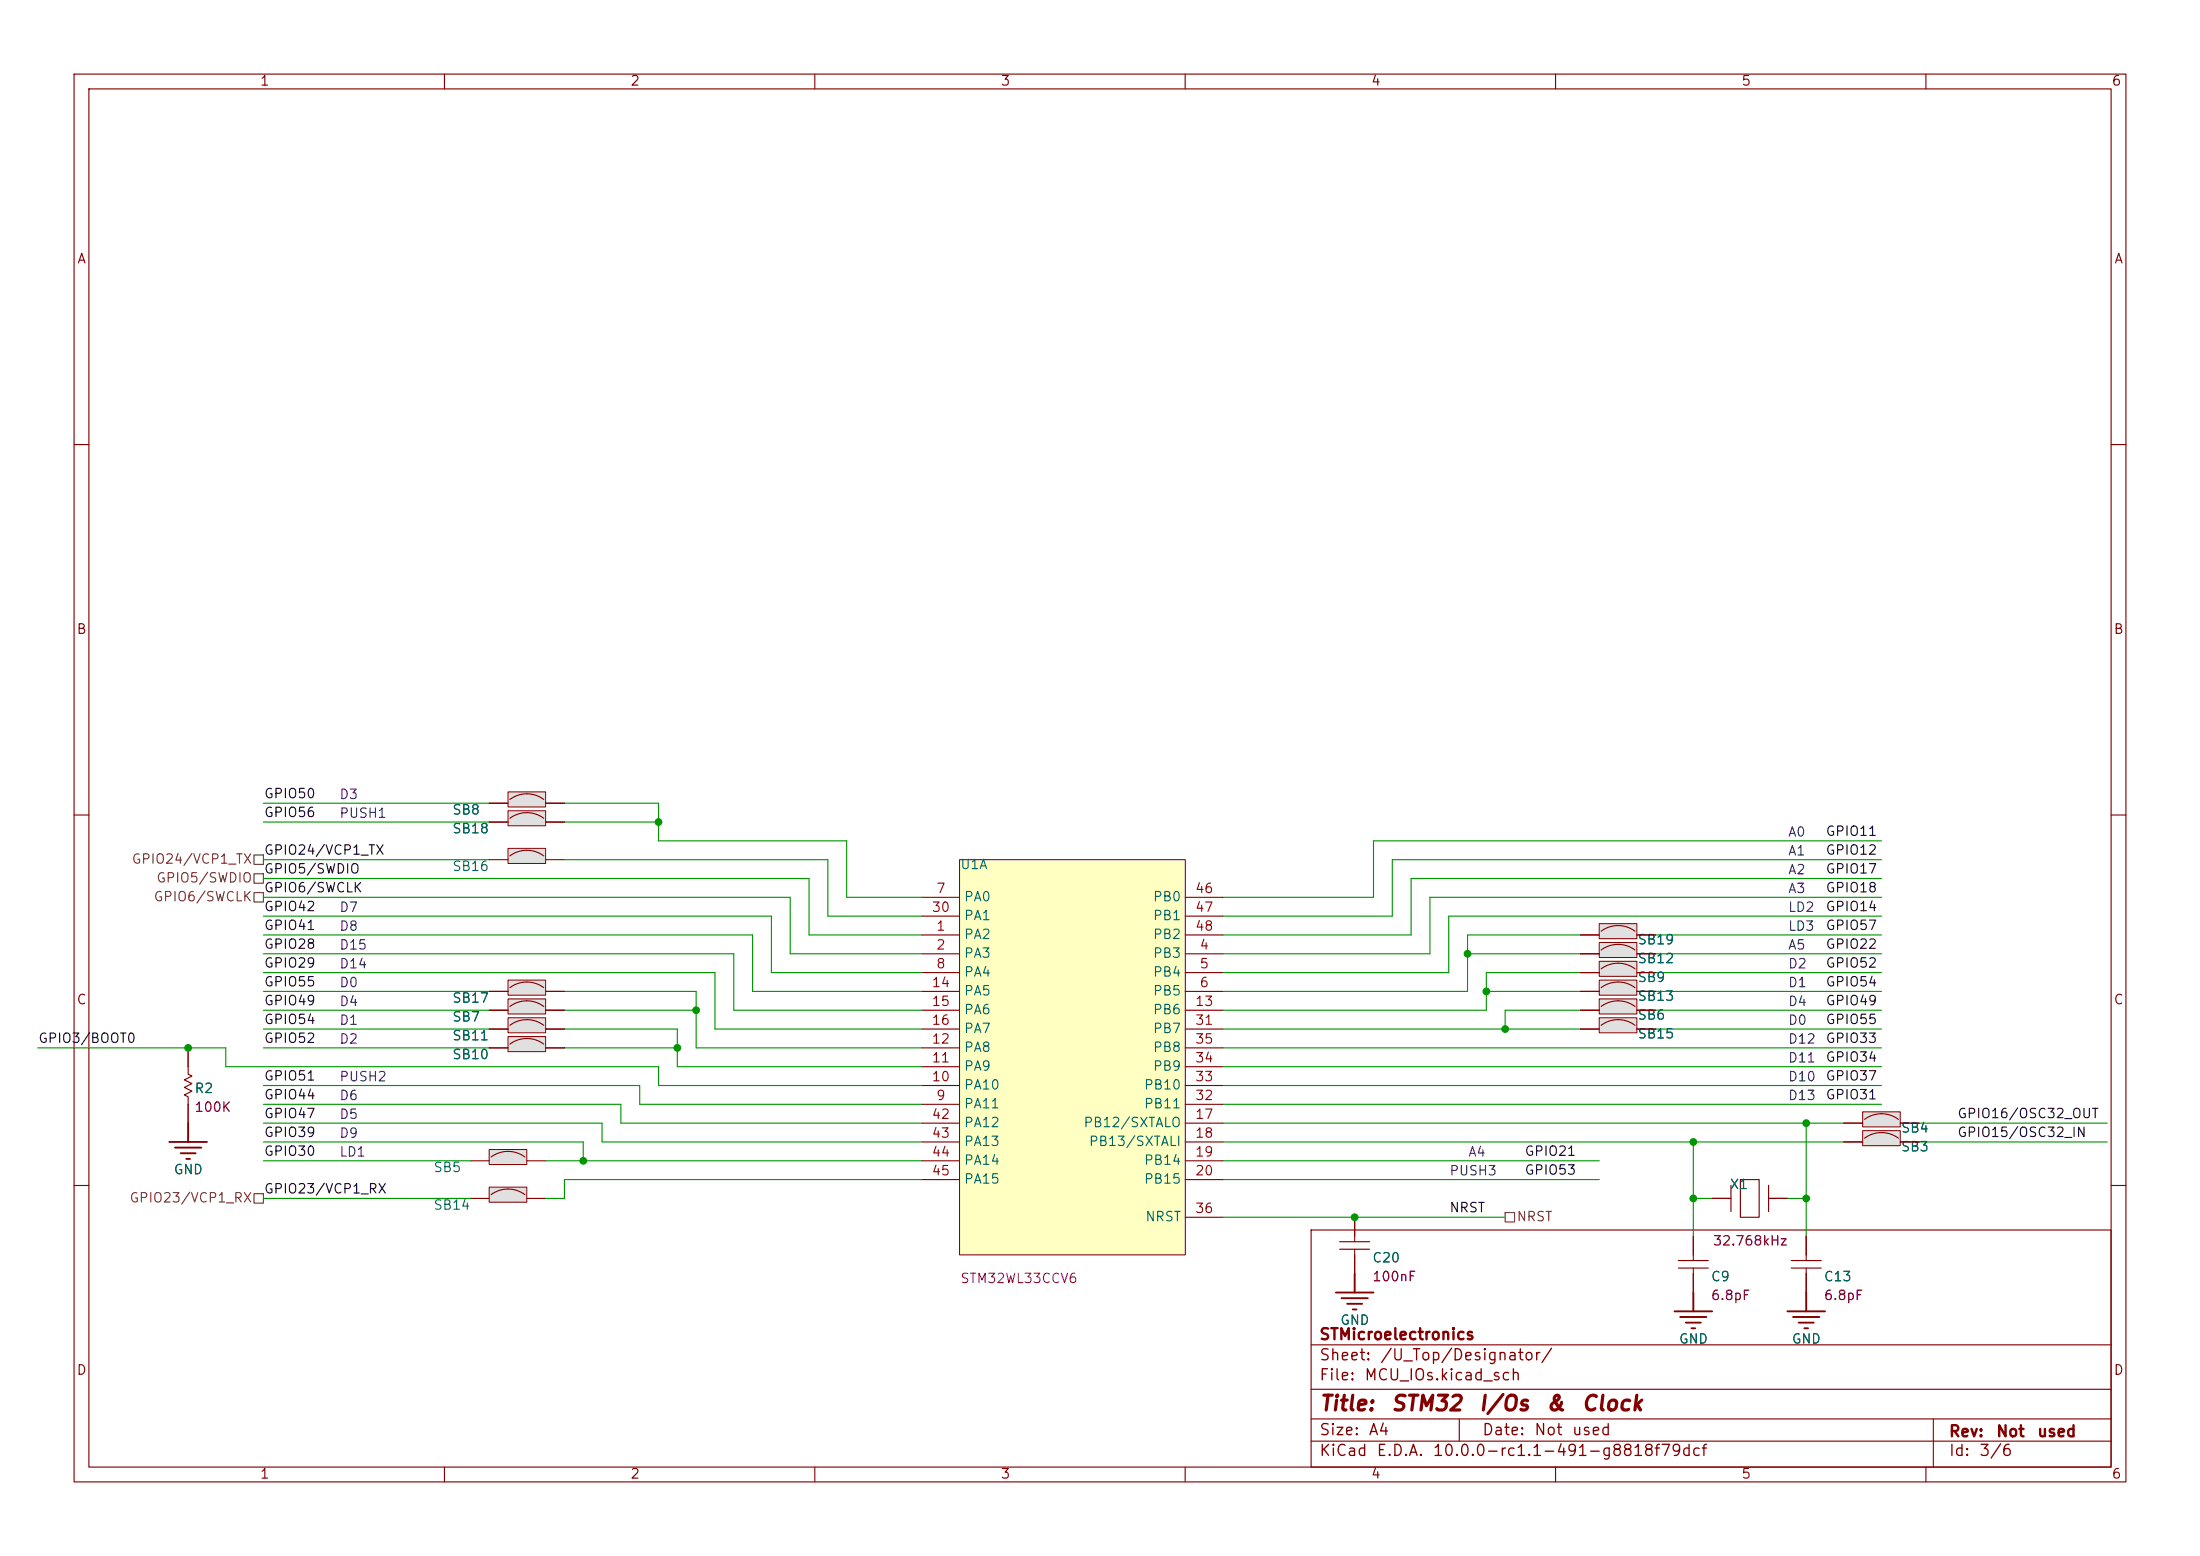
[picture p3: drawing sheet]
<svg xmlns="http://www.w3.org/2000/svg" width="297mm" height="210mm" viewBox="0 0 297 210" stroke-linecap="round" stroke-linejoin="round" font-family="sans-serif">
<g fill="none" stroke="#840000" stroke-width=".15">
<path d="M10 10h277v190h-277zM12 12h273v186h-273zM60 10v2M110 10v2M160 10v2M210 10v2M260 10v2M10 60h2M285 60h2M10 110h2M285 110h2M10 160h2"/>
<path d="M177 166h108v32h-108zM241.8 171.1h4.1M241.8 170.1h4.1M243.8 166.8v3.3M243.8 171.1v3.3M285 160h2M60 198v2M110 198v2M160 198v2M177 194.5h108M177 191.5h108M177 187.5h108"/>
<path d="M177 181.5h108M197 191.5v3M210 198v2M260 198v2M261 191.5v6.5"/>
</g>
<path d="M68.6 132.3h5.1v2h-5.1z" fill="#e0e0e0"/>
<path d="M66 133.8h2.6M73.4 133.3a3.8 3.8 0 0 0-4.6 0M73.7 133.8h2.5" fill="none" stroke="#840000" stroke-width=".15"/>
<path d="M68.6 132.3h5.1v2h-5.1z" fill="none" stroke="#800000" stroke-width=".14"/>
<path d="M68.6 134.8h5.1v2.1h-5.1z" fill="#e0e0e0"/>
<path d="M66 136.3h2.6M73.4 135.8a3.8 3.8 0 0 0-4.6 0M73.7 136.3h2.5" fill="none" stroke="#840000" stroke-width=".15"/>
<path d="M68.6 134.8h5.1v2.1h-5.1z" fill="none" stroke="#800000" stroke-width=".14"/>
<path d="M215.9 124.7h5.1v2h-5.1z" fill="#e0e0e0"/>
<path d="M213.4 126.2h2.5M220.7 125.7a3.8 3.8 0 0 0-4.5 0M221 126.2h2.5" fill="none" stroke="#840000" stroke-width=".15"/>
<path d="M215.9 124.7h5.1v2h-5.1z" fill="none" stroke="#800000" stroke-width=".14"/>
<path d="M215.9 134.8h5.1v2.1h-5.1z" fill="#e0e0e0"/>
<path d="M213.4 136.3h2.5M220.7 135.8a3.8 3.8 0 0 0-4.5 0M221 136.3h2.5" fill="none" stroke="#840000" stroke-width=".15"/>
<path d="M215.9 134.8h5.1v2.1h-5.1z" fill="none" stroke="#800000" stroke-width=".14"/>
<path d="M66 160.2h5.1v2.1h-5.1z" fill="#e0e0e0"/>
<path d="M63.5 161.7h2.5M70.9 161.2a3.8 3.8 0 0 0-4.6 0M71.1 161.7h2.6" fill="none" stroke="#840000" stroke-width=".15"/>
<path d="M66 160.2h5.1v2.1h-5.1z" fill="none" stroke="#800000" stroke-width=".14"/>
<path d="M66 155.1h5.1v2.1h-5.1z" fill="#e0e0e0"/>
<path d="M63.5 156.7h2.5M70.9 156.2a3.8 3.8 0 0 0-4.6 0M71.1 156.7h2.6" fill="none" stroke="#840000" stroke-width=".15"/>
<path d="M66 155.1h5.1v2.1h-5.1z" fill="none" stroke="#800000" stroke-width=".14"/>
<path d="M180.3 174.4h5.1M181.1 175.2h3.6M181.9 176h2M182.6 176.7h.5M182.9 171.9v2.5" fill="none" stroke="#840000" stroke-width=".25"/>
<path d="M215.9 137.4h5.1v2h-5.1z" fill="#e0e0e0"/>
<path d="M213.4 138.9h2.5M220.7 138.4a3.8 3.8 0 0 0-4.5 0M221 138.9h2.5M25.4 141.4v3.6l.5 .2-1 .5 1 .6-1 .5 1 .5-1 .5 .5 .2v3.6" fill="none" stroke="#840000" stroke-width=".15"/>
<path d="M215.9 137.4h5.1v2h-5.1z" fill="none" stroke="#800000" stroke-width=".14"/>
<path d="M215.9 127.2h5.1v2h-5.1z" fill="#e0e0e0"/>
<path d="M213.4 128.7h2.5M220.7 128.2a3.8 3.8 0 0 0-4.5 0M221 128.7h2.5" fill="none" stroke="#840000" stroke-width=".15"/>
<path d="M215.9 127.2h5.1v2h-5.1z" fill="none" stroke="#800000" stroke-width=".14"/>
<path d="M215.9 132.3h5.1v2h-5.1z" fill="#e0e0e0"/>
<path d="M213.4 133.8h2.5M220.7 133.3a3.8 3.8 0 0 0-4.5 0M221 133.8h2.5" fill="none" stroke="#840000" stroke-width=".15"/>
<path d="M215.9 132.3h5.1v2h-5.1z" fill="none" stroke="#800000" stroke-width=".14"/>
<path d="M129.5 116h30.5v53.4h-30.5z" fill="#ffffc2"/>
<path d="M129.5 116h30.5v53.4h-30.5z" fill="none" stroke="#800000" stroke-width=".14"/>
<g fill="none" stroke="#840000" stroke-width=".15">
<path d="M124.5 126.2h5M124.5 128.7h5M124.5 131.3h5M124.5 133.8h5M124.5 121.1h5M124.5 136.3h5M124.5 138.9h5M124.5 123.6h5M160 126.2h5.1M160 128.7h5.1M160 131.3h5.1M160 133.8h5.1"/>
<path d="M160 121.1h5.1M160 136.3h5.1M160 138.9h5.1M160 123.6h5.1M124.5 149h5M124.5 146.5h5M124.5 144h5M124.5 141.4h5M124.5 151.6h5M124.5 154.1h5M124.5 156.7h5M124.5 159.2h5"/>
<path d="M160 149h5.1M160 146.5h5.1M160 144h5.1M160 141.4h5.1M160 151.6h5.1M160 154.1h5.1M160 156.7h5.1M160 159.2h5.1M160 164.3h5.1"/>
</g>
<path d="M22.9 154.1h5M23.6 154.9h3.6M24.4 155.7h2M25.1 156.4h.6M25.4 151.6v2.5" fill="none" stroke="#840000" stroke-width=".25"/>
<path d="M68.6 114.5h5.1v2h-5.1z" fill="#e0e0e0"/>
<path d="M66 116h2.6M73.4 115.5a3.8 3.8 0 0 0-4.6 0M73.7 116h2.5" fill="none" stroke="#840000" stroke-width=".15"/>
<path d="M68.6 114.5h5.1v2h-5.1z" fill="none" stroke="#800000" stroke-width=".14"/>
<path d="M215.9 129.7h5.1v2.1h-5.1z" fill="#e0e0e0"/>
<path d="M213.4 131.3h2.5M220.7 130.8a3.8 3.8 0 0 0-4.5 0M221 131.3h2.5" fill="none" stroke="#840000" stroke-width=".15"/>
<path d="M215.9 129.7h5.1v2.1h-5.1z" fill="none" stroke="#800000" stroke-width=".14"/>
<path d="M68.6 106.9h5.1v2h-5.1z" fill="#e0e0e0"/>
<path d="M66 108.4h2.6M73.4 107.9a3.8 3.8 0 0 0-4.6 0M73.7 108.4h2.5" fill="none" stroke="#840000" stroke-width=".15"/>
<path d="M68.6 106.9h5.1v2h-5.1z" fill="none" stroke="#800000" stroke-width=".14"/>
<path d="M226.1 177h5M226.8 177.7h3.6M227.6 178.5h2M228.3 179.3h.6M228.6 174.4v2.6" fill="none" stroke="#840000" stroke-width=".25"/>
<path d="M68.6 109.4h5.1v2.1h-5.1z" fill="#e0e0e0"/>
<path d="M66 110.9h2.6M73.4 110.4a3.8 3.8 0 0 0-4.6 0M73.7 110.9h2.5M180.8 168.6h4.1M180.8 167.6h4.1M182.9 164.3v3.3M182.9 168.6v3.3M226.6 171.1h4M226.6 170.1h4M228.6 166.8v3.3M228.6 171.1v3.3" fill="none" stroke="#840000" stroke-width=".15"/>
<path d="M68.6 109.4h5.1v2.1h-5.1z" fill="none" stroke="#800000" stroke-width=".14"/>
<path d="M241.3 177h5.1M242.1 177.7h3.5M242.8 178.5h2.1M243.6 179.3h.5M243.8 174.4v2.6" fill="none" stroke="#840000" stroke-width=".25"/>
<path d="M68.6 137.4h5.1v2h-5.1z" fill="#e0e0e0"/>
<path d="M66 138.9h2.6M73.4 138.4a3.8 3.8 0 0 0-4.6 0M73.7 138.9h2.5" fill="none" stroke="#840000" stroke-width=".15"/>
<path d="M68.6 137.4h5.1v2h-5.1z" fill="none" stroke="#800000" stroke-width=".14"/>
<path d="M68.6 139.9h5.1v2h-5.1z" fill="#e0e0e0"/>
<path d="M66 141.4h2.6M73.4 140.9a3.8 3.8 0 0 0-4.6 0M73.7 141.4h2.5" fill="none" stroke="#840000" stroke-width=".15"/>
<path d="M68.6 139.9h5.1v2h-5.1z" fill="none" stroke="#800000" stroke-width=".14"/>
<path d="M251.5 152.6h5v2h-5z" fill="#e0e0e0"/>
<path d="M248.9 154.1h2.6M256.3 153.6a3.8 3.8 0 0 0-4.6 0M256.5 154.1h2.6" fill="none" stroke="#840000" stroke-width=".15"/>
<path d="M251.5 152.6h5v2h-5z" fill="none" stroke="#800000" stroke-width=".14"/>
<path d="M251.5 150.1h5v2h-5z" fill="#e0e0e0"/>
<path d="M248.9 151.6h2.6M256.3 151.1a3.8 3.8 0 0 0-4.6 0M256.5 151.6h2.6" fill="none" stroke="#840000" stroke-width=".15"/>
<path d="M251.5 150.1h5v2h-5z" fill="none" stroke="#800000" stroke-width=".14"/>
<path d="M234.9 159.2h2.6v5.1h-2.6z" fill="#fff"/>
<g fill="none" stroke="#840000" stroke-width=".15">
<path d="M66 110.9h2.6M66 108.4h2.6M73.7 110.9h2.5M73.7 108.4h2.5M66 133.8h2.6M66 136.3h2.6M66 138.9h2.6M73.7 133.8h2.5M73.7 136.3h2.5M73.7 138.9h2.5M213.4 133.8h2.5M213.4 136.3h2.5"/>
<path d="M213.4 138.9h2.5M213.4 126.2h2.5M213.4 131.3h2.5M213.4 128.7h2.5M221 133.8h2.5M221 136.3h2.5M221 138.9h2.5M221 126.2h2.5M221 131.3h2.5M221 128.7h2.5M25.4 141.4v2.6M25.4 149v2.6"/>
<path d="M66 141.4h2.6M73.7 141.4h2.5M233.7 160v3.5M234.9 159.2h2.6v5.1h-2.6zM238.8 160v3.5M248.9 154.1h2.6M248.9 151.6h2.6M256.5 154.1h2.6M256.5 151.6h2.6M182.9 164.3v2.5M182.9 169.4v2.5M228.6 166.8v2.6"/>
<path d="M228.6 171.9v2.5M231.1 161.7h2.6M238.8 161.7h2.5M243.8 166.8v2.6M243.8 171.9v2.5"/>
</g>
<path d="M34.3 115.4h1.3v1.3h-1.3zM34.3 117.9h1.3v1.3h-1.3zM34.3 120.5h1.3v1.2h-1.3zM34.3 161.1h1.3v1.3h-1.3zM203.2 163.7h1.3v1.2h-1.3z" fill="none" stroke="#725600" stroke-width=".15"/>
<g fill="none" stroke="#009600" stroke-width=".15">
<path d="M35.6 118.6h73.6v7.6h15.3M35.6 116h30.4M35.6 110.9h30.4M35.6 108.4h30.4M76.2 108.4h12.7v5.1h25.4v7.6h10.2M76.2 116h35.6v7.6h12.7M76.2 110.9h12.7M254 113.5h-68.6v7.6h-20.3M254 116h-66v7.6h-22.9M254 118.6h-63.5v7.6h-25.4M35.6 138.9h30.4M35.6 131.3h60.9v7.6h28"/>
<path d="M35.6 133.8h30.4M35.6 126.2h66v7.6h22.9M35.6 136.3h30.4M35.6 128.7h63.5v7.6h25.4M35.6 121.1h71.1v7.6h17.8M35.6 123.6h68.5v7.7h20.4M76.2 138.9h15.2v5.1h33.1M76.2 133.8h17.8v7.6h30.5M76.2 136.3h17.8M165.1 138.9h48.3M198.1 128.7h15.3M200.7 133.8h12.7"/>
<path d="M213.4 126.2h-15.3v7.6h-33M213.4 131.3h-12.7v5h-35.6M213.4 136.3h-10.2v2.6M223.5 138.9h30.5M223.5 133.8h30.5M223.5 136.3h30.5M223.5 126.2h30.5M223.5 128.7h30.5M223.5 131.3h30.5M254 121.1h-61v7.6h-27.9M254 123.6h-58.4v7.7h-30.5M5.1 141.4h25.4v2.6h58.4v2.5h35.6"/>
<path d="M35.6 154.1h43.1v2.6M35.6 151.6h45.7v2.5h43.2M35.6 146.5h50.8v2.5h38.1M35.6 156.7h27.9M35.6 149h48.2v2.6h40.7M35.6 141.4h30.4M73.7 156.7h50.8M76.2 141.4h15.2M124.5 159.2h-48.3v2.5h-2.5M165.1 154.1h83.8M165.1 146.5h88.9M165.1 156.7h50.8"/>
<path d="M165.1 159.2h50.8M165.1 149h88.9M165.1 151.6h83.8M165.1 144h88.9M165.1 141.4h88.9M228.6 154.1v12.7M243.8 151.6v15.2M259.1 154.1h25.4M259.1 151.6h25.4M35.6 161.7h27.9M165.1 164.3h38.1M228.6 161.7h2.5"/>
<path d="M241.3 161.7h2.5"/>
</g>
<g fill="#009600" stroke="#009600" stroke-width=".14">
<circle cx="228.6" cy="154.1" r=".46"/>
<circle cx="243.8" cy="151.6" r=".46"/>
<circle cx="243.8" cy="161.7" r=".46"/>
<circle cx="91.4" cy="141.4" r=".46"/>
<circle cx="78.7" cy="156.7" r=".46"/>
<circle cx="228.6" cy="161.7" r=".46"/>
<circle cx="88.9" cy="110.9" r=".46"/>
<circle cx="94" cy="136.3" r=".46"/>
<circle cx="182.9" cy="164.3" r=".46"/>
<circle cx="200.7" cy="133.8" r=".46"/>
<circle cx="198.1" cy="128.7" r=".46"/>
<circle cx="203.2" cy="138.9" r=".46"/>
<circle cx="25.4" cy="141.4" r=".46"/>
</g>
<g font-size="2" fill="#840000">
<text x="178" y="190.9">Title:</text>
<text x="187.7" y="190.9">STM32</text>
<text x="199.5" y="190.9">I/Os</text>
<text x="208.6" y="190.9">&amp;</text>
<text x="213.4" y="190.9">Clock</text>
</g>
<g font-size="1.5" fill="#840000">
<text x="178" y="184">Sheet:</text>
<text x="178" y="181.2">STMicroelectronics</text>
<text x="186.2" y="184">/U_Top/Designator/</text>
<text x="178" y="186.7">File:</text>
<text x="184.1" y="186.7">MCU_IOs.kicad_sch</text>
<text x="178" y="196.9">KiCad</text>
<text x="178" y="194.1">Size:</text>
<text x="184.7" y="194.1">A4</text>
<text x="185.7" y="196.9">E.D.A.</text>
<text x="193.3" y="196.9">10.0.0-rc1.1-491-g8818f79dcf</text>
<text x="200" y="194.1">Date:</text>
<text x="207" y="194.1">Not</text>
<text x="212.1" y="194.1">used</text>
<text x="263" y="194.3">Rev:</text>
<text x="263" y="196.9">Id:</text>
<text x="267.1" y="196.9">3/6</text>
<text x="269.4" y="194.3">Not</text>
<text x="274.9" y="194.3">used</text>
</g>
<g font-size="1.3" fill="#840000">
<text x="35" y="11.9">1</text>
<text x="85" y="11.9">2</text>
<text x="135" y="11.9">3</text>
<text x="185" y="11.9">4</text>
<text x="235" y="11.9">5</text>
<text x="285" y="11.9">6</text>
<text x="10.3" y="35.9">A</text>
<text x="285.3" y="35.9">A</text>
<text x="10.3" y="85.9">B</text>
<text x="285.3" y="85.9">B</text>
<text x="10.3" y="135.9">C</text>
<text x="285.3" y="135.9">C</text>
<text x="10.3" y="185.9">D</text>
<text x="285.3" y="185.9">D</text>
<text x="35" y="199.9">1</text>
<text x="85" y="199.9">2</text>
<text x="135" y="199.9">3</text>
<text x="185" y="199.9">4</text>
<text x="235" y="199.9">5</text>
<text x="285" y="199.9">6</text>
</g>
<g font-size="1.3" fill="#0f0f0f">
<text x="35.6" y="108.1">GPIO50</text>
<text x="35.6" y="110.6">GPIO56</text>
<text x="246.4" y="113.1">GPIO11</text>
<text x="35.6" y="115.7">GPIO24/VCP1_TX</text>
<text x="35.6" y="118.2">GPIO5/SWDIO</text>
<text x="246.4" y="115.7">GPIO12</text>
<text x="246.4" y="118.2">GPIO17</text>
<text x="35.6" y="120.8">GPIO6/SWCLK</text>
<text x="35.6" y="125.8">GPIO41</text>
<text x="35.6" y="123.3">GPIO42</text>
<text x="246.4" y="123.3">GPIO14</text>
<text x="246.4" y="120.8">GPIO18</text>
<text x="246.4" y="125.8">GPIO57</text>
<text x="35.6" y="130.9">GPIO29</text>
<text x="35.6" y="128.4">GPIO28</text>
<text x="246.4" y="130.9">GPIO52</text>
<text x="246.4" y="128.4">GPIO22</text>
<text x="35.6" y="136">GPIO49</text>
<text x="35.6" y="133.5">GPIO55</text>
<text x="246.4" y="136">GPIO49</text>
<text x="246.4" y="133.5">GPIO54</text>
<text x="5.1" y="141.1">GPIO3/BOOT0</text>
<text x="35.6" y="138.5">GPIO54</text>
<text x="35.6" y="141.1">GPIO52</text>
<text x="246.4" y="138.5">GPIO55</text>
<text x="246.4" y="141.1">GPIO33</text>
<text x="246.4" y="143.6">GPIO34</text>
<text x="35.6" y="146.2">GPIO51</text>
<text x="35.6" y="148.7">GPIO44</text>
<text x="246.4" y="148.7">GPIO31</text>
<text x="246.4" y="146.2">GPIO37</text>
<text x="35.6" y="151.2">GPIO47</text>
<text x="35.6" y="153.8">GPIO39</text>
<text x="264.2" y="153.8">GPIO15/OSC32_IN</text>
<text x="264.2" y="151.2">GPIO16/OSC32_OUT</text>
<text x="35.6" y="161.4">GPIO23/VCP1_RX</text>
<text x="35.6" y="156.3">GPIO30</text>
<text x="205.7" y="156.3">GPIO21</text>
<text x="205.7" y="158.9">GPIO53</text>
<text x="195.6" y="163.9">NRST</text>
</g>
<g font-size="1.3" fill="#0000c2">
<text x="45.7" y="108.2">D3</text>
<text x="45.7" y="110.7">PUSH1</text>
<text x="241.3" y="113.2">A0</text>
<text x="241.3" y="115.8">A1</text>
<text x="241.3" y="118.3">A2</text>
<text x="45.7" y="123.4">D7</text>
<text x="45.7" y="125.9">D8</text>
<text x="241.3" y="125.9">LD3</text>
<text x="241.3" y="123.4">LD2</text>
<text x="241.3" y="120.9">A3</text>
<text x="45.7" y="128.5">D15</text>
<text x="45.7" y="131">D14</text>
<text x="241.3" y="128.5">A5</text>
<text x="241.3" y="131">D2</text>
<text x="45.7" y="133.6">D0</text>
<text x="45.7" y="136.1">D4</text>
<text x="241.3" y="133.6">D1</text>
<text x="241.3" y="136.1">D4</text>
<text x="45.7" y="138.6">D1</text>
<text x="45.7" y="141.2">D2</text>
<text x="241.3" y="141.2">D12</text>
<text x="241.3" y="143.7">D11</text>
<text x="241.3" y="138.6">D0</text>
<text x="45.7" y="146.3">PUSH2</text>
<text x="45.7" y="148.8">D6</text>
<text x="241.3" y="146.3">D10</text>
<text x="241.3" y="148.8">D13</text>
<text x="45.7" y="151.3">D5</text>
<text x="45.7" y="153.9">D9</text>
<text x="45.7" y="156.4">LD1</text>
<text x="195.6" y="159">PUSH3</text>
<text x="198.1" y="156.4">A4</text>
</g>
<g font-size="1.3" fill="#006464">
<text x="61" y="112.8">SB18</text>
<text x="61" y="110.2">SB8</text>
<text x="61" y="117.9">SB16</text>
<text x="129.5" y="117.6">U1A</text>
<text x="130" y="122">PA0</text>
<text x="130" y="124.5">PA1</text>
<text x="155.6" y="122">PB0</text>
<text x="155.6" y="124.5">PB1</text>
<text x="130" y="127.1">PA2</text>
<text x="130" y="129.6">PA3</text>
<text x="155.6" y="129.6">PB3</text>
<text x="155.6" y="127.1">PB2</text>
<text x="221" y="127.8">SB19</text>
<text x="221" y="130.3">SB12</text>
<text x="61" y="135.6">SB17</text>
<text x="130" y="132.1">PA4</text>
<text x="130" y="134.7">PA5</text>
<text x="130" y="137.2">PA6</text>
<text x="155.6" y="132.1">PB4</text>
<text x="155.6" y="134.7">PB5</text>
<text x="155.6" y="137.2">PB6</text>
<text x="221" y="135.4">SB13</text>
<text x="221" y="137.9">SB6</text>
<text x="221" y="132.9">SB9</text>
<text x="61" y="140.7">SB11</text>
<text x="61" y="143.3">SB10</text>
<text x="61" y="138.2">SB7</text>
<text x="130" y="142.3">PA8</text>
<text x="130" y="139.8">PA7</text>
<text x="155.6" y="139.8">PB7</text>
<text x="155.6" y="142.3">PB8</text>
<text x="221" y="140.5">SB15</text>
<text x="26.2" y="147.8">R2</text>
<text x="130" y="149.9">PA11</text>
<text x="130" y="147.4">PA10</text>
<text x="130" y="144.8">PA9</text>
<text x="154.3" y="149.9">PB11</text>
<text x="154.3" y="147.4">PB10</text>
<text x="155.6" y="144.8">PB9</text>
<text x="130" y="152.5">PA12</text>
<text x="130" y="155">PA13</text>
<text x="146.2" y="152.5">PB12/SXTALO</text>
<text x="146.9" y="155">PB13/SXTALI</text>
<text x="256.5" y="155.7">SB3</text>
<text x="256.5" y="153.2">SB4</text>
<text x="23.4" y="158.8">GND</text>
<text x="58.4" y="158.5">SB5</text>
<text x="130" y="157.5">PA14</text>
<text x="130" y="160.1">PA15</text>
<text x="154.3" y="157.5">PB14</text>
<text x="154.3" y="160.1">PB15</text>
<text x="233.4" y="160.8">X1</text>
<text x="58.4" y="163.6">SB14</text>
<text x="154.5" y="165.2">NRST</text>
<text x="185.2" y="170.7">C20</text>
<text x="230.9" y="173.2">C9</text>
<text x="246.1" y="173.2">C13</text>
<text x="180.8" y="179.1">GND</text>
<text x="226.6" y="181.7">GND</text>
<text x="241.8" y="181.7">GND</text>
</g>
<g font-size="1.3" fill="#725600">
<text x="17.7" y="116.9">GPIO24/VCP1_TX</text>
<text x="21" y="119.4">GPIO5/SWDIO</text>
<text x="20.7" y="122">GPIO6/SWCLK</text>
<text x="17.4" y="162.6">GPIO23/VCP1_RX</text>
<text x="204.7" y="165.2">NRST</text>
</g>
<g font-size="1.3" fill="#a90000">
<text x="125.7" y="123.4">30</text>
<text x="126.3" y="125.9">1</text>
<text x="126.3" y="120.9">7</text>
<text x="161.2" y="120.9">46</text>
<text x="161.2" y="123.4">47</text>
<text x="161.2" y="125.9">48</text>
<text x="126.3" y="128.5">2</text>
<text x="126.3" y="131">8</text>
<text x="161.9" y="128.5">4</text>
<text x="161.9" y="131">5</text>
<text x="125.7" y="133.6">14</text>
<text x="125.7" y="136.1">15</text>
<text x="161.2" y="136.1">13</text>
<text x="161.9" y="133.6">6</text>
<text x="125.7" y="143.7">11</text>
<text x="125.7" y="141.2">12</text>
<text x="125.7" y="138.6">16</text>
<text x="161.2" y="138.6">31</text>
<text x="161.2" y="143.7">34</text>
<text x="161.2" y="141.2">35</text>
<text x="125.7" y="146.3">10</text>
<text x="126.3" y="148.8">9</text>
<text x="161.2" y="148.8">32</text>
<text x="161.2" y="146.3">33</text>
<text x="125.7" y="151.3">42</text>
<text x="125.7" y="153.9">43</text>
<text x="161.2" y="151.3">17</text>
<text x="161.2" y="153.9">18</text>
<text x="125.7" y="156.4">44</text>
<text x="125.7" y="159">45</text>
<text x="161.2" y="156.4">19</text>
<text x="161.2" y="159">20</text>
<text x="161.2" y="164">36</text>
</g>
<g font-size="1.3" fill="#840084">
<text x="26.2" y="150.4">100K</text>
<text x="129.5" y="173.5">STM32WL33CCV6</text>
<text x="185.2" y="173.2">100nF</text>
<text x="231.1" y="168.4">32.768kHz</text>
<text x="230.9" y="175.8">6.8pF</text>
<text x="246.1" y="175.8">6.8pF</text>
</g>
</svg>
